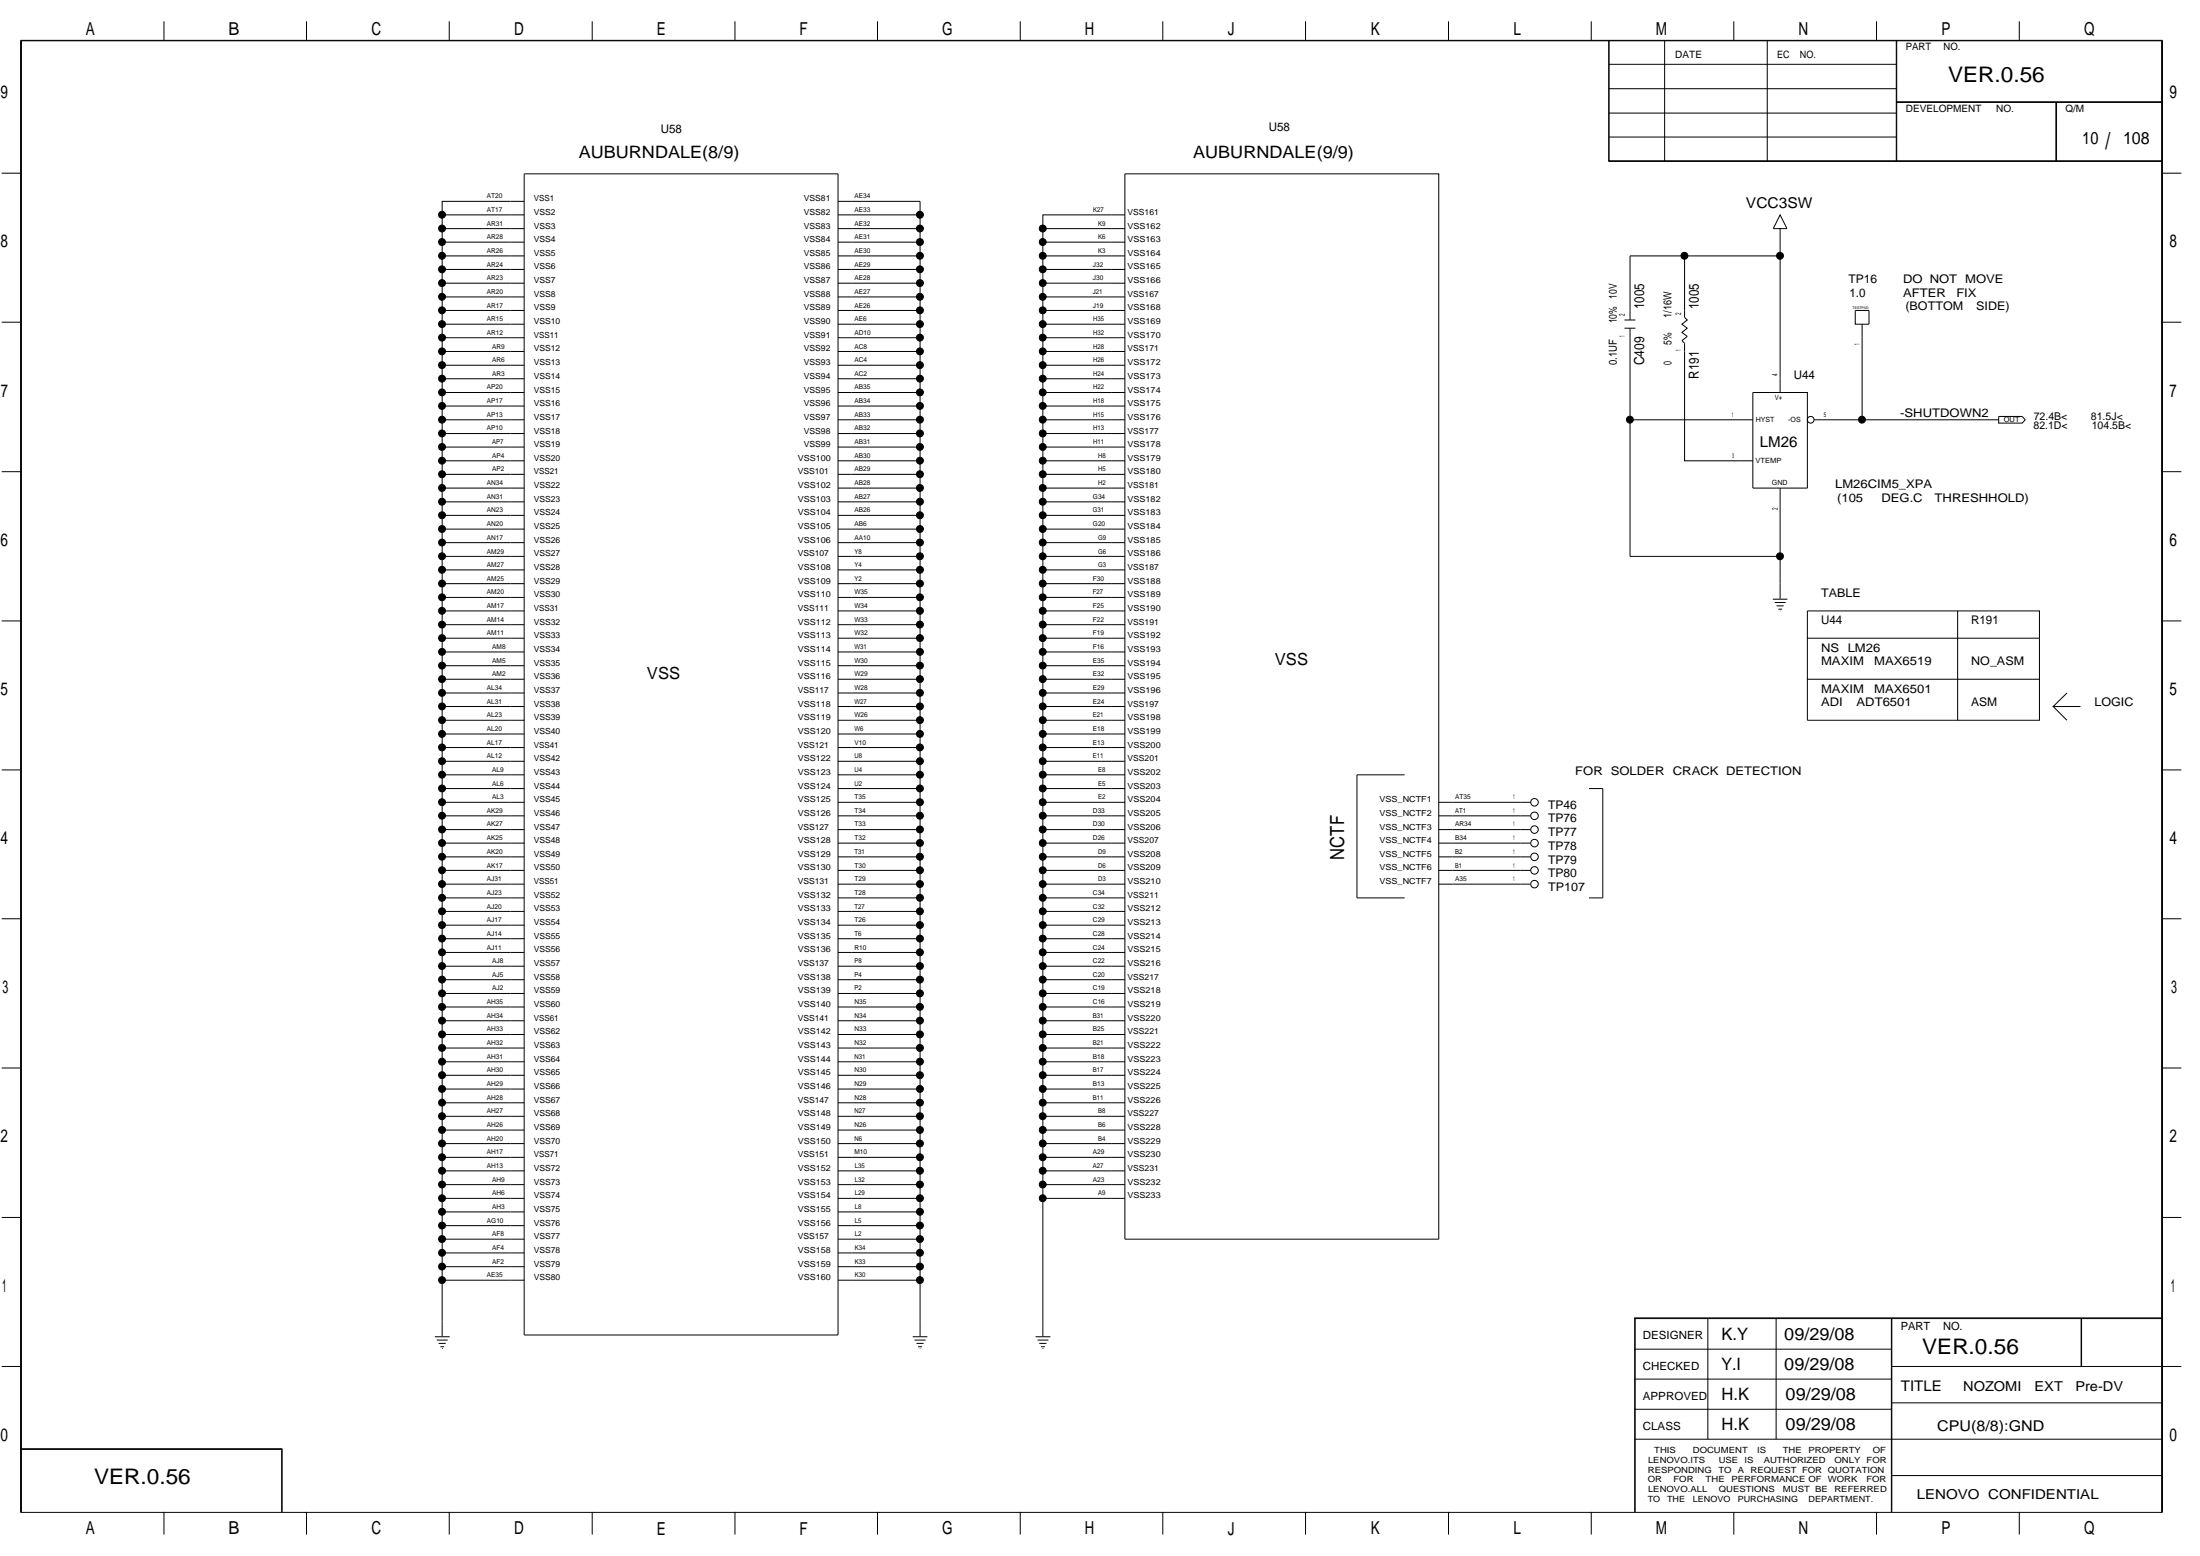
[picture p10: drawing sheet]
<svg xmlns="http://www.w3.org/2000/svg" width="420mm" height="297mm" viewBox="0 0 420 297" stroke-linecap="round" stroke-linejoin="round" font-family="sans-serif">
<g fill="none" stroke="#000" stroke-width=".19">
<path d="M3.9 7.7h409.1v281h-409.1zM31.3 4.1v3.6M58.5 4.1v3.6M85.8 4.1v3.6M113.1 4.1v3.6M140.4 4.1v3.6M167.6 4.1v3.6M194.8 4.1v3.6M222.1 4.1v3.6M249.3 4.1v3.6M276.6 4.1v3.6M303.9 4.1v3.6"/>
<path d="M307.2 7.7v23.1h105.8M307.2 12.3h55M307.2 16.9h55M307.3 7.7v23.1M317.9 7.7v23.1M331.1 4.1v3.6M337.5 7.7v23.1M358.4 4.1v3.6M362.2 7.7v23.1M362.2 19.4h50.8M362.2 19.6h50.8M385.6 4.1v3.6"/>
<path d="M392.6 19.6v11.2M392.8 19.6v11.2M.3 33.1h3.6M100.1 38.4h-15.7v2.6M100.1 33.2h60v221.6h-60zM160.1 38.4h15.6v20.9M214.8 33.2h60v203.4h-60zM307.2 30.7h105.8M307.2 21.6h55M307.3 26.2h54.9M413 33.1h3.6M84.4 59.3v2.6h15.7"/>
<path d="M100.1 56.7h-15.7v2.6h15.7M100.1 54.1h-15.7v2.6M100.1 51.4h-15.7v2.7M100.1 48.9h-15.7v2.5M100.1 46.2h-15.7v2.7M100.1 43.6h-15.7v2.6M100.1 41h-15.7v2.6M175.7 43.6h-15.6M175.7 41h-15.6M175.7 46.2h-15.6M175.7 48.9h-15.6M175.7 51.4h-15.6"/>
<path d="M175.7 56.7h-15.6M175.7 54.1h-15.6M175.7 59.3v2.6h-15.6M175.7 59.3h-15.6M199.2 59.3v2.6h15.6M199.2 56.7v2.6h15.6M199.2 54.1v2.6h15.6M199.2 51.4v2.7h15.6M199.2 48.9v2.5h15.6M199.2 46.2v2.7h15.6M199.2 43.6v2.6h15.6M214.8 41h-15.6v2.6h15.6"/>
<path d="M321.7 48.9v11.7l.5 .5-1 .8 1 .8-1 .8 1 .7-1 .8 .5 .5v22.5h13.1M340 48.9h-28.7v12.2M340 41l1.3 2.6h-2.6zM340 43.6v31.3M354.3 59.3h2.6v2.6h-2.6zM.3 61.5h3.6M84.4 77.5v2.6h15.7M84.4 74.9v2.6h15.7M84.4 72.3v2.6h15.7M84.4 69.7v2.6h15.7M84.4 67.1v2.6h15.7M84.4 64.5v2.6h15.7"/>
<path d="M84.4 61.9v2.6h15.7M175.7 77.5v2.6h-15.6M175.7 74.9v2.6h-15.6M175.7 72.3v2.6h-15.6M175.7 69.7v2.6h-15.6M175.7 67.1v2.6h-15.6M175.7 64.5v2.6h-15.6M175.7 61.9v2.6h-15.6M199.2 77.5v2.6h15.6M199.2 74.9v2.6h15.6M199.2 72.3v2.6h15.6M199.2 69.7v2.6h15.6"/>
<path d="M199.2 67.1v2.6h15.6M199.2 64.5v2.6h15.6M199.2 61.9v2.6h15.6M310.2 61.1h2.1M310.2 62.7h2.1M311.3 62.7v43.5h28.7M334.8 74.9h10.4v18.3h-10.4zM355.6 61.9v18.2M381.7 79.5h4.5l.6 .6-.6 .7h-4.5zM413 61.5h3.6M.3 90h3.6M84.4 98.4v2.6h15.7"/>
<path d="M84.4 95.8v2.6h15.7M84.4 93.2v2.6h15.7M84.4 90.6v2.6h15.7M84.4 88v2.6h15.7M84.4 85.3v2.7h15.7M84.4 82.8v2.5h15.7M84.4 80.1v2.7h15.7M175.7 98.4v2.6h-15.6M175.7 95.8v2.6h-15.6M175.7 93.2v2.6h-15.6M175.7 90.6v2.6h-15.6M175.7 88v2.6h-15.6"/>
<path d="M175.7 85.3v2.7h-15.6M175.7 82.8v2.5h-15.6M175.7 80.1v2.7h-15.6M199.2 98.4v2.6h15.6M199.2 95.8v2.6h15.6M199.2 93.2v2.6h15.6M199.2 90.6v2.6h15.6M199.2 88v2.6h15.6M199.2 85.3v2.7h15.6M199.2 82.8v2.5h15.6M199.2 80.1v2.7h15.6M311.3 80.1h23.5"/>
<path d="M340 93.2v21.1M346.4 80.1h35.3M413 90h3.6M.3 118.5h3.6M84.4 119.3v2.5h15.7M84.4 116.6v2.7h15.7M84.4 114v2.6h15.7M84.4 111.4v2.6h15.7M84.4 108.8v2.6h15.7M84.4 106.2v2.6h15.7M84.4 103.6v2.6h15.7M84.4 101v2.6h15.7"/>
<path d="M175.7 119.3v2.5h-15.6M175.7 116.6v2.7h-15.6M175.7 114v2.6h-15.6M175.7 111.4v2.6h-15.6M175.7 108.8v2.6h-15.6M175.7 106.2v2.6h-15.6M175.7 103.6v2.6h-15.6M175.7 101v2.6h-15.6M199.2 119.3v2.5h15.6M199.2 116.6v2.7h15.6M199.2 114v2.6h15.6M199.2 111.4v2.6h15.6"/>
<path d="M199.2 108.8v2.6h15.6M199.2 106.2v2.6h15.6M199.2 103.6v2.6h15.6M199.2 101v2.6h15.6M338.6 114.4h2.8M339 115h2M339.3 115.7h1.3M339.6 116.3h.7M339.9 116.6h.1M345.2 116.6h44.3v5.2h-44.3zM373.9 116.6v20.9h15.6v-15.7M413 118.5h3.6"/>
<path d="M84.4 137.5v2.6h15.7M84.4 134.9v2.6h15.7M84.4 132.3v2.6h15.7M84.4 129.7v2.6h15.7M84.4 127.1v2.6h15.7M84.4 124.5v2.6h15.7M84.4 121.8v2.7h15.7M175.7 137.5v2.6h-15.6M175.7 134.9v2.6h-15.6M175.7 132.3v2.6h-15.6M175.7 129.7v2.6h-15.6M175.7 127.1v2.6h-15.6"/>
<path d="M175.7 124.5v2.6h-15.6M175.7 121.8v2.7h-15.6M199.2 137.5v2.6h15.6M199.2 134.9v2.6h15.6M199.2 132.3v2.6h15.6M199.2 129.7v2.6h15.6M199.2 127.1v2.6h15.6M199.2 124.5v2.6h15.6M199.2 121.8v2.7h15.6M345.2 121.8v7.9h44.3M345.2 129.7v7.8h28.7M394.7 132.3l-2.6 2.6"/>
<path d="M397.3 134.9h-5.2l2.6 2.6M.3 147h3.6M84.4 158.4v2.6h15.7M84.4 155.7v2.7h15.7M84.4 153.2v2.5h15.7M84.4 150.5v2.7h15.7M84.4 147.9v2.6h15.7M84.4 145.3v2.6h15.7M84.4 142.7v2.6h15.7M84.4 140.1v2.6h15.7M175.7 158.4v2.6h-15.6M175.7 155.7v2.7h-15.6"/>
<path d="M175.7 153.2v2.5h-15.6M175.7 150.5v2.7h-15.6M175.7 147.9v2.6h-15.6M175.7 145.3v2.6h-15.6M175.7 142.7v2.6h-15.6M175.7 140.1v2.6h-15.6M199.2 158.4v2.6h15.6M199.2 155.7v2.7h15.6M199.2 153.2v2.5h15.6M199.2 150.5v2.7h15.6M199.2 147.9v2.6h15.6M199.2 145.3v2.6h15.6"/>
<path d="M199.2 142.7v2.6h15.6M199.2 140.1v2.6h15.6M268.3 147.9h-9.1v23.5h9.1M292.3 153.2h-17.5M292.3 158.4h-17.5M292.3 155.7h-17.5M303.5 150.5h2.6v20.9h-2.6M413 147h3.6M.3 175.4h3.6M84.4 179.2v2.6h15.7M84.4 176.6v2.6h15.7M84.4 174v2.6h15.7"/>
<path d="M84.4 171.4v2.6h15.7M84.4 168.8v2.6h15.7M84.4 166.2v2.6h15.7M84.4 163.6v2.6h15.7M84.4 161v2.6h15.7M175.7 179.2v2.6h-15.6M175.7 176.6v2.6h-15.6M175.7 174v2.6h-15.6M175.7 171.4v2.6h-15.6M175.7 168.8v2.6h-15.6M175.7 166.2v2.6h-15.6M175.7 163.6v2.6h-15.6"/>
<path d="M175.7 161v2.6h-15.6M199.2 179.2v2.6h15.6M199.2 176.6v2.6h15.6M199.2 174v2.6h15.6M199.2 171.4v2.6h15.6M199.2 168.8v2.6h15.6M199.2 166.2v2.6h15.6M199.2 163.6v2.6h15.6M199.2 161v2.6h15.6M292.3 168.8h-17.5M292.3 166.2h-17.5M292.3 163.6h-17.5"/>
<path d="M292.3 161h-17.5M413 175.4h3.6M84.4 197.5v2.6h15.7M84.4 194.9v2.6h15.7M84.4 192.2v2.7h15.7M84.4 189.7v2.5h15.7M84.4 187v2.7h15.7M84.4 184.4v2.6h15.7M84.4 181.8v2.6h15.7M175.7 197.5v2.6h-15.6M175.7 194.9v2.6h-15.6M175.7 192.2v2.7h-15.6"/>
<path d="M175.7 189.7v2.5h-15.6M175.7 187v2.7h-15.6M175.7 184.4v2.6h-15.6M175.7 181.8v2.6h-15.6M199.2 197.5v2.6h15.6M199.2 194.9v2.6h15.6M199.2 192.2v2.7h15.6M199.2 189.7v2.5h15.6M199.2 187v2.7h15.6M199.2 184.4v2.6h15.6M199.2 181.8v2.6h15.6M.3 203.9h3.6"/>
<path d="M84.4 218.3v2.6h15.7M84.4 215.7v2.6h15.7M84.4 213.1v2.6h15.7M84.4 210.5v2.6h15.7M84.4 207.9v2.6h15.7M84.4 205.3v2.6h15.7M84.4 202.7v2.6h15.7M84.4 200.1v2.6h15.7M175.7 218.3v2.6h-15.6M175.7 215.7v2.6h-15.6M175.7 213.1v2.6h-15.6M175.7 210.5v2.6h-15.6"/>
<path d="M175.7 207.9v2.6h-15.6M175.7 205.3v2.6h-15.6M175.7 202.7v2.6h-15.6M175.7 200.1v2.6h-15.6M199.2 218.3v2.6h15.6M199.2 215.7v2.6h15.6M199.2 213.1v2.6h15.6M199.2 210.5v2.6h15.6M199.2 207.9v2.6h15.6M199.2 205.3v2.6h15.6M199.2 202.7v2.6h15.6M199.2 200.1v2.6h15.6"/>
<path d="M413 203.9h3.6M.3 232.4h3.6M84.4 239.2v2.6h15.7M84.4 236.6v2.6h15.7M84.4 234v2.6h15.7M84.4 231.4v2.6h15.7M84.4 228.8v2.6h15.7M84.4 226.1v2.7h15.7M84.4 223.5v2.6h15.7M84.4 220.9v2.6h15.7M175.7 239.2v2.6h-15.6M175.7 236.6v2.6h-15.6"/>
<path d="M175.7 234v2.6h-15.6M175.7 231.4v2.6h-15.6M175.7 228.8v2.6h-15.6M175.7 226.1v2.7h-15.6M175.7 223.5v2.6h-15.6M175.7 220.9v2.6h-15.6M199.2 228.8v26.3M199.2 226.1v2.7h15.6M199.2 223.5v2.6h15.6M199.2 220.9v2.6h15.6M413 232.4h3.6M83 255.2h2.9"/>
<path d="M83.4 255.8h2.1M83.8 256.5h1.3M84.1 257.1h.7M84.4 257.4h.1M84.4 241.8v2.6h15.7M84.4 244.4v10.7M174.3 255.2h2.8M174.7 255.8h2.1M175 256.5h1.4M175.3 257.1h.8M175.7 257.4h.1M175.7 244.4v10.7"/>
<path d="M175.7 241.8v2.6h-15.6M197.8 255.2h2.8M198.2 255.8h2M198.5 256.5h1.3M198.8 257.1h.7M199.1 257.4h.2M312.2 251.7h100.8M312.2 257.6h49M312.3 251.6v37M326.2 251.6v23.1M339.2 251.6v23.1M361.2 251.6v37"/>
<path d="M361.3 251.6v37M397.5 251.6v9.3M413 251.6h-100.8v37M.3 260.9h3.6M3.9 276.6h50v12M3.9 276.7h50M53.8 276.6v12M312.2 274.7h100.8M312.2 263.3h49M312.2 269h49M361.2 267.8h51.8M361.2 260.9h55.4"/>
<path d="M31.3 288.6v4.3M58.5 288.6v4.3M85.8 288.6v4.3M113.1 288.6v4.3M140.4 288.6v4.3M167.6 288.6v4.3M194.8 288.6v4.3M222.1 288.6v4.3M249.3 288.6v4.3M276.6 288.6v4.3M303.9 288.6v4.3M331.1 288.6v4.3"/>
<path d="M358.4 288.6v4.3M361.2 281.7h51.8M385.6 288.6v4.3M412.8 288.6v-280.8h-408.7v280.8"/>
<circle cx="345.8" cy="80.1" r=".64"/>
<circle cx="293.1" cy="153.2" r=".72"/>
<circle cx="293.1" cy="155.7" r=".72"/>
<circle cx="293.1" cy="158.4" r=".72"/>
<circle cx="293.1" cy="168.8" r=".72"/>
<circle cx="293.1" cy="160.9" r=".72"/>
<circle cx="293.1" cy="163.6" r=".72"/>
<circle cx="293.1" cy="166.2" r=".72"/>
</g>
<g fill="#000" stroke="#000" stroke-width=".19">
<circle cx="84.4" cy="43.6" r=".66"/>
<circle cx="84.4" cy="59.2" r=".66"/>
<circle cx="84.4" cy="41" r=".66"/>
<circle cx="84.4" cy="48.8" r=".66"/>
<circle cx="84.4" cy="51.4" r=".66"/>
<circle cx="84.4" cy="46.2" r=".66"/>
<circle cx="84.4" cy="56.7" r=".66"/>
<circle cx="84.4" cy="54" r=".66"/>
<circle cx="175.7" cy="41" r=".66"/>
<circle cx="175.7" cy="51.4" r=".66"/>
<circle cx="175.7" cy="43.6" r=".66"/>
<circle cx="175.7" cy="56.7" r=".66"/>
<circle cx="175.7" cy="59.2" r=".66"/>
<circle cx="175.7" cy="46.2" r=".66"/>
<circle cx="175.7" cy="48.8" r=".66"/>
<circle cx="175.7" cy="54" r=".66"/>
<circle cx="199.1" cy="56.7" r=".66"/>
<circle cx="199.1" cy="46.2" r=".66"/>
<circle cx="199.1" cy="51.4" r=".66"/>
<circle cx="199.1" cy="48.8" r=".66"/>
<circle cx="199.1" cy="43.6" r=".66"/>
<circle cx="199.1" cy="59.2" r=".66"/>
<circle cx="199.1" cy="54" r=".66"/>
<circle cx="321.7" cy="48.8" r=".66"/>
<circle cx="339.9" cy="48.8" r=".66"/>
<circle cx="84.4" cy="74.9" r=".66"/>
<circle cx="84.4" cy="64.5" r=".66"/>
<circle cx="84.4" cy="67.1" r=".66"/>
<circle cx="84.4" cy="69.7" r=".66"/>
<circle cx="84.4" cy="77.5" r=".66"/>
<circle cx="84.4" cy="61.9" r=".66"/>
<circle cx="84.4" cy="72.3" r=".66"/>
<circle cx="175.7" cy="67.1" r=".66"/>
<circle cx="175.7" cy="64.5" r=".66"/>
<circle cx="175.7" cy="69.7" r=".66"/>
<circle cx="175.7" cy="77.5" r=".66"/>
<circle cx="175.7" cy="61.9" r=".66"/>
<circle cx="175.7" cy="72.3" r=".66"/>
<circle cx="175.7" cy="74.9" r=".66"/>
<circle cx="199.1" cy="72.3" r=".66"/>
<circle cx="199.1" cy="61.9" r=".66"/>
<circle cx="199.1" cy="77.5" r=".66"/>
<circle cx="199.1" cy="64.5" r=".66"/>
<circle cx="199.1" cy="67.1" r=".66"/>
<circle cx="199.1" cy="74.9" r=".66"/>
<circle cx="199.1" cy="69.7" r=".66"/>
<circle cx="84.4" cy="95.8" r=".66"/>
<circle cx="84.4" cy="82.7" r=".66"/>
<circle cx="84.4" cy="80.1" r=".66"/>
<circle cx="84.4" cy="98.4" r=".66"/>
<circle cx="84.4" cy="85.3" r=".66"/>
<circle cx="84.4" cy="90.5" r=".66"/>
<circle cx="84.4" cy="93.2" r=".66"/>
<circle cx="84.4" cy="87.9" r=".66"/>
<circle cx="175.7" cy="80.1" r=".66"/>
<circle cx="175.7" cy="82.7" r=".66"/>
<circle cx="175.7" cy="95.8" r=".66"/>
<circle cx="175.7" cy="85.3" r=".66"/>
<circle cx="175.7" cy="90.5" r=".66"/>
<circle cx="175.7" cy="87.9" r=".66"/>
<circle cx="175.7" cy="98.4" r=".66"/>
<circle cx="175.7" cy="93.2" r=".66"/>
<circle cx="199.1" cy="93.2" r=".66"/>
<circle cx="199.1" cy="82.7" r=".66"/>
<circle cx="199.1" cy="85.3" r=".66"/>
<circle cx="199.1" cy="90.5" r=".66"/>
<circle cx="199.1" cy="87.9" r=".66"/>
<circle cx="199.1" cy="98.4" r=".66"/>
<circle cx="199.1" cy="95.8" r=".66"/>
<circle cx="199.1" cy="80.1" r=".66"/>
<circle cx="311.3" cy="80.1" r=".66"/>
<circle cx="355.6" cy="80.1" r=".66"/>
<circle cx="84.4" cy="103.6" r=".66"/>
<circle cx="84.4" cy="106.2" r=".66"/>
<circle cx="84.4" cy="108.8" r=".66"/>
<circle cx="84.4" cy="119.2" r=".66"/>
<circle cx="84.4" cy="101" r=".66"/>
<circle cx="84.4" cy="111.4" r=".66"/>
<circle cx="84.4" cy="116.6" r=".66"/>
<circle cx="84.4" cy="114" r=".66"/>
<circle cx="175.7" cy="111.4" r=".66"/>
<circle cx="175.7" cy="101" r=".66"/>
<circle cx="175.7" cy="108.8" r=".66"/>
<circle cx="175.7" cy="114" r=".66"/>
<circle cx="175.7" cy="119.2" r=".66"/>
<circle cx="175.7" cy="103.6" r=".66"/>
<circle cx="175.7" cy="106.2" r=".66"/>
<circle cx="175.7" cy="116.6" r=".66"/>
<circle cx="199.1" cy="114" r=".66"/>
<circle cx="199.1" cy="116.6" r=".66"/>
<circle cx="199.1" cy="111.4" r=".66"/>
<circle cx="199.1" cy="119.2" r=".66"/>
<circle cx="199.1" cy="101" r=".66"/>
<circle cx="199.1" cy="106.2" r=".66"/>
<circle cx="199.1" cy="108.8" r=".66"/>
<circle cx="199.1" cy="103.6" r=".66"/>
<circle cx="339.9" cy="106.2" r=".66"/>
<circle cx="84.4" cy="124.4" r=".66"/>
<circle cx="84.4" cy="129.6" r=".66"/>
<circle cx="84.4" cy="134.9" r=".66"/>
<circle cx="84.4" cy="137.5" r=".66"/>
<circle cx="84.4" cy="121.8" r=".66"/>
<circle cx="84.4" cy="127.1" r=".66"/>
<circle cx="84.4" cy="132.3" r=".66"/>
<circle cx="175.7" cy="134.9" r=".66"/>
<circle cx="175.7" cy="127.1" r=".66"/>
<circle cx="175.7" cy="137.5" r=".66"/>
<circle cx="175.7" cy="124.4" r=".66"/>
<circle cx="175.7" cy="129.6" r=".66"/>
<circle cx="175.7" cy="132.3" r=".66"/>
<circle cx="175.7" cy="121.8" r=".66"/>
<circle cx="199.1" cy="121.8" r=".66"/>
<circle cx="199.1" cy="129.6" r=".66"/>
<circle cx="199.1" cy="134.9" r=".66"/>
<circle cx="199.1" cy="137.5" r=".66"/>
<circle cx="199.1" cy="124.4" r=".66"/>
<circle cx="199.1" cy="132.3" r=".66"/>
<circle cx="199.1" cy="127.1" r=".66"/>
<circle cx="84.4" cy="145.3" r=".66"/>
<circle cx="84.4" cy="150.5" r=".66"/>
<circle cx="84.4" cy="155.7" r=".66"/>
<circle cx="84.4" cy="142.7" r=".66"/>
<circle cx="84.4" cy="140.1" r=".66"/>
<circle cx="84.4" cy="147.9" r=".66"/>
<circle cx="84.4" cy="158.3" r=".66"/>
<circle cx="84.4" cy="153.1" r=".66"/>
<circle cx="175.7" cy="145.3" r=".66"/>
<circle cx="175.7" cy="153.1" r=".66"/>
<circle cx="175.7" cy="140.1" r=".66"/>
<circle cx="175.7" cy="142.7" r=".66"/>
<circle cx="175.7" cy="147.9" r=".66"/>
<circle cx="175.7" cy="150.5" r=".66"/>
<circle cx="175.7" cy="158.3" r=".66"/>
<circle cx="175.7" cy="155.7" r=".66"/>
<circle cx="199.1" cy="153.1" r=".66"/>
<circle cx="199.1" cy="145.3" r=".66"/>
<circle cx="199.1" cy="150.5" r=".66"/>
<circle cx="199.1" cy="147.9" r=".66"/>
<circle cx="199.1" cy="158.3" r=".66"/>
<circle cx="199.1" cy="155.7" r=".66"/>
<circle cx="199.1" cy="140.1" r=".66"/>
<circle cx="199.1" cy="142.7" r=".66"/>
<circle cx="84.4" cy="179.2" r=".66"/>
<circle cx="84.4" cy="166.1" r=".66"/>
<circle cx="84.4" cy="171.4" r=".66"/>
<circle cx="84.4" cy="174" r=".66"/>
<circle cx="84.4" cy="168.8" r=".66"/>
<circle cx="84.4" cy="176.6" r=".66"/>
<circle cx="84.4" cy="163.6" r=".66"/>
<circle cx="84.4" cy="160.9" r=".66"/>
<circle cx="175.7" cy="171.4" r=".66"/>
<circle cx="175.7" cy="174" r=".66"/>
<circle cx="175.7" cy="168.8" r=".66"/>
<circle cx="175.7" cy="176.6" r=".66"/>
<circle cx="175.7" cy="163.6" r=".66"/>
<circle cx="175.7" cy="179.2" r=".66"/>
<circle cx="175.7" cy="160.9" r=".66"/>
<circle cx="175.7" cy="166.1" r=".66"/>
<circle cx="199.1" cy="171.4" r=".66"/>
<circle cx="199.1" cy="174" r=".66"/>
<circle cx="199.1" cy="168.8" r=".66"/>
<circle cx="199.1" cy="179.2" r=".66"/>
<circle cx="199.1" cy="160.9" r=".66"/>
<circle cx="199.1" cy="166.1" r=".66"/>
<circle cx="199.1" cy="176.6" r=".66"/>
<circle cx="199.1" cy="163.6" r=".66"/>
<circle cx="84.4" cy="187" r=".66"/>
<circle cx="84.4" cy="197.5" r=".66"/>
<circle cx="84.4" cy="189.6" r=".66"/>
<circle cx="84.4" cy="194.8" r=".66"/>
<circle cx="84.4" cy="181.8" r=".66"/>
<circle cx="84.4" cy="192.2" r=".66"/>
<circle cx="84.4" cy="184.4" r=".66"/>
<circle cx="175.7" cy="189.6" r=".66"/>
<circle cx="175.7" cy="194.8" r=".66"/>
<circle cx="175.7" cy="192.2" r=".66"/>
<circle cx="175.7" cy="184.4" r=".66"/>
<circle cx="175.7" cy="181.8" r=".66"/>
<circle cx="175.7" cy="187" r=".66"/>
<circle cx="175.7" cy="197.5" r=".66"/>
<circle cx="199.1" cy="181.8" r=".66"/>
<circle cx="199.1" cy="184.4" r=".66"/>
<circle cx="199.1" cy="189.6" r=".66"/>
<circle cx="199.1" cy="187" r=".66"/>
<circle cx="199.1" cy="192.2" r=".66"/>
<circle cx="199.1" cy="194.8" r=".66"/>
<circle cx="199.1" cy="197.5" r=".66"/>
<circle cx="84.4" cy="210.5" r=".66"/>
<circle cx="84.4" cy="218.3" r=".66"/>
<circle cx="84.4" cy="215.7" r=".66"/>
<circle cx="84.4" cy="202.7" r=".66"/>
<circle cx="84.4" cy="213.1" r=".66"/>
<circle cx="84.4" cy="200" r=".66"/>
<circle cx="84.4" cy="205.3" r=".66"/>
<circle cx="84.4" cy="207.9" r=".66"/>
<circle cx="175.7" cy="200" r=".66"/>
<circle cx="175.7" cy="215.7" r=".66"/>
<circle cx="175.7" cy="210.5" r=".66"/>
<circle cx="175.7" cy="202.7" r=".66"/>
<circle cx="175.7" cy="218.3" r=".66"/>
<circle cx="175.7" cy="207.9" r=".66"/>
<circle cx="175.7" cy="213.1" r=".66"/>
<circle cx="175.7" cy="205.3" r=".66"/>
<circle cx="199.1" cy="202.7" r=".66"/>
<circle cx="199.1" cy="207.9" r=".66"/>
<circle cx="199.1" cy="213.1" r=".66"/>
<circle cx="199.1" cy="200" r=".66"/>
<circle cx="199.1" cy="215.7" r=".66"/>
<circle cx="199.1" cy="210.5" r=".66"/>
<circle cx="199.1" cy="218.3" r=".66"/>
<circle cx="199.1" cy="205.3" r=".66"/>
<circle cx="84.4" cy="223.5" r=".66"/>
<circle cx="84.4" cy="220.9" r=".66"/>
<circle cx="84.4" cy="228.7" r=".66"/>
<circle cx="84.4" cy="234" r=".66"/>
<circle cx="84.4" cy="239.2" r=".66"/>
<circle cx="84.4" cy="226.1" r=".66"/>
<circle cx="84.4" cy="231.3" r=".66"/>
<circle cx="84.4" cy="236.5" r=".66"/>
<circle cx="175.7" cy="220.9" r=".66"/>
<circle cx="175.7" cy="226.1" r=".66"/>
<circle cx="175.7" cy="223.5" r=".66"/>
<circle cx="175.7" cy="239.2" r=".66"/>
<circle cx="175.7" cy="236.5" r=".66"/>
<circle cx="175.7" cy="234" r=".66"/>
<circle cx="175.7" cy="231.3" r=".66"/>
<circle cx="175.7" cy="228.7" r=".66"/>
<circle cx="199.1" cy="220.9" r=".66"/>
<circle cx="199.1" cy="226.1" r=".66"/>
<circle cx="199.1" cy="223.5" r=".66"/>
<circle cx="199.1" cy="228.7" r=".66"/>
<circle cx="84.4" cy="244.4" r=".66"/>
<circle cx="84.4" cy="241.8" r=".66"/>
<circle cx="175.7" cy="244.4" r=".66"/>
<circle cx="175.7" cy="241.8" r=".66"/>
</g>
<text font-size="4.4" x="402.1" y="28.4">/</text>
<g font-size="4.1">
<text x="372.1" y="15.7">VER.0.56</text>
<text x="367.1" y="258.4">VER.0.56</text>
<text x="18" y="283.2">VER.0.56</text>
</g>
<text font-size="3.7" x="256.7" y="164.1" transform="rotate(-90 256.7 164.1)">NCTF</text>
<g font-size="3.4">
<text x="16.4" y="6.6">A</text>
<text x="43.6" y="6.6">B</text>
<text x="70.9" y="6.6">C</text>
<text x="98.2" y="6.6">D</text>
<text x="125.4" y="6.6">E</text>
<text x="152.7" y="6.6">F</text>
<text x="179.9" y="6.6">G</text>
<text x="207.2" y="6.6">H</text>
<text x="234.5" y="6.6">J</text>
<text x="261.8" y="6.6">K</text>
<text x="289" y="6.6">L</text>
<text x="316.2" y="6.6">M</text>
<text x="343.5" y="6.6">N</text>
<text x="370.8" y="6.6">P</text>
<text x="398" y="6.6">Q</text>
<text x=".1" y="18.8">9</text>
<text x="414.3" y="18.8">9</text>
<text x=".1" y="47.2">8</text>
<text x="414.3" y="47.2">8</text>
<text x=".2" y="75.7">7</text>
<text x="414.3" y="75.7">7</text>
<text x=".1" y="104.2">6</text>
<text x="414.3" y="104.2">6</text>
<text x=".1" y="132.7">5</text>
<text x="414.3" y="132.7">5</text>
<text x=".1" y="161.1">4</text>
<text x="414.3" y="161.1">4</text>
<text x=".5" y="189.6">3</text>
<text x="414.6" y="189.6">3</text>
<text x=".1" y="218.1">2</text>
<text x="414.3" y="218.1">2</text>
<text x=".4" y="246.6">1</text>
<text x="414.6" y="246.6">1</text>
<text x=".1" y="275.1">0</text>
<text x="414.3" y="275.1">0</text>
<text x="16.4" y="292.9">A</text>
<text x="43.6" y="292.9">B</text>
<text x="70.9" y="292.9">C</text>
<text x="98.2" y="292.9">D</text>
<text x="125.4" y="292.9">E</text>
<text x="152.7" y="292.9">F</text>
<text x="179.9" y="292.9">G</text>
<text x="207.2" y="292.9">H</text>
<text x="234.5" y="292.9">J</text>
<text x="261.8" y="292.9">K</text>
<text x="289" y="292.9">L</text>
<text x="316.2" y="292.9">M</text>
<text x="343.5" y="292.9">N</text>
<text x="370.8" y="292.9">P</text>
<text x="398" y="292.9">Q</text>
</g>
<g font-size="3.3">
<text x="397.7" y="27.4">10</text>
<text x="405.5" y="27.4">108</text>
<text x="110.5" y="30.1">AUBURNDALE(8/9)</text>
<text x="227.9" y="30.1">AUBURNDALE(9/9)</text>
<text x="328.8" y="255.8">K.Y</text>
<text x="340.8" y="255.8">09/29/08</text>
<text x="328.7" y="261.6">Y.I</text>
<text x="340.8" y="261.6">09/29/08</text>
<text x="328.8" y="267.3">H.K</text>
<text x="341" y="267.3">09/29/08</text>
<text x="328.8" y="273">H.K</text>
<text x="341" y="273">09/29/08</text>
</g>
<g font-size="3.2">
<text x="123.6" y="129.6">VSS</text>
<text x="243.5" y="127">VSS</text>
</g>
<g font-size="2.8">
<text x="333.4" y="39.7">VCC3SW</text>
<text x="336.1" y="85.3">LM26</text>
<text x="363" y="265.6">TITLE</text>
<text x="370" y="273.1">CPU(8/8):GND</text>
</g>
<g font-size="2.7">
<text x="314" y="59.1" transform="rotate(-90 314 59.1)">1005</text>
<text x="324.5" y="59.1" transform="rotate(-90 324.5 59.1)">1005</text>
<text x="314" y="69.7" transform="rotate(-90 314 69.7)">C409</text>
<text x="324.5" y="72.3" transform="rotate(-90 324.5 72.3)">R191</text>
</g>
<g font-size="2.6">
<text x="374.9" y="265.5">NOZOMI</text>
<text x="388.6" y="265.5">EXT</text>
<text x="396.4" y="265.5">Pre-DV</text>
<text x="366.1" y="286.1">LENOVO CONFIDENTIAL</text>
</g>
<g font-size="2.3">
<text x="126.2" y="25.4">U58</text>
<text x="242.3" y="25.1">U58</text>
<text x="353" y="54">TP16</text>
<text x="353.2" y="56.6">1.0</text>
<text x="363.5" y="54">DO NOT MOVE</text>
<text x="363.5" y="56.6">AFTER</text>
<text x="363.9" y="59.2">(BOTTOM</text>
<text x="373.6" y="56.6">FIX</text>
<text x="377.4" y="59.2">SIDE)</text>
<text x="342.6" y="72.3">U44</text>
<text x="362.9" y="79.6">-SHUTDOWN2</text>
<text x="350.5" y="93.1">LM26CIM5_XPA</text>
<text x="350.8" y="95.8">(105</text>
<text x="359.3" y="95.8">DEG.C</text>
<text x="369.5" y="95.8">THRESHHOLD)</text>
<text x="347.8" y="119.2">U44</text>
<text x="347.8" y="114">TABLE</text>
<text x="376.5" y="119.2">R191</text>
<text x="347.8" y="124.4">NS</text>
<text x="352.9" y="124.4">LM26</text>
<text x="347.8" y="127">MAXIM</text>
<text x="358" y="127">MAX6519</text>
<text x="376.5" y="127">NO_ASM</text>
<text x="347.8" y="132.2">MAXIM</text>
<text x="347.8" y="134.8">ADI</text>
<text x="354.6" y="134.8">ADT6501</text>
<text x="358" y="132.2">MAX6501</text>
<text x="376.5" y="134.8">ASM</text>
<text x="400" y="134.8">LOGIC</text>
<text x="300.9" y="147.9">FOR SOLDER</text>
<text x="319.5" y="147.9">CRACK DETECTION</text>
<text x="295.6" y="154.4">TP46</text>
<text x="295.6" y="157">TP76</text>
<text x="295.6" y="159.6">TP77</text>
<text x="295.6" y="162.2">TP78</text>
<text x="295.6" y="164.8">TP79</text>
<text x="295.6" y="167.4">TP80</text>
<text x="295.6" y="170.1">TP107</text>
</g>
<g font-size="2.2">
<text x="313.8" y="255.7">DESIGNER</text>
<text x="363" y="253.8">PART</text>
<text x="371.1" y="253.8">NO.</text>
<text x="313.8" y="261.5">CHECKED</text>
<text x="313.8" y="267.2">APPROVED</text>
<text x="313.8" y="272.9">CLASS</text>
</g>
<g font-size="2.1">
<text x="308.8" y="61.7" transform="rotate(-90 308.8 61.7)">10% 10V</text>
<text x="319.2" y="65.8" transform="rotate(-90 319.2 65.8)">5%</text>
<text x="319.2" y="60.7" transform="rotate(-90 319.2 60.7)">1/16W</text>
<text x="308.8" y="69.7" transform="rotate(-90 308.8 69.7)">0.1UF</text>
<text x="319.2" y="69.7" transform="rotate(-90 319.2 69.7)">0</text>
</g>
<g font-size="2">
<text x="388.4" y="82">82.1D&lt;</text>
<text x="388.4" y="80.1">72.4B&lt;</text>
<text x="399.3" y="80.1">81.5J&lt;</text>
<text x="399.5" y="82">104.5B&lt;</text>
</g>
<g font-size="1.9">
<text x="319.9" y="11">DATE</text>
<text x="339.4" y="11">EC</text>
<text x="343.7" y="11">NO.</text>
<text x="364" y="9.5">PART</text>
<text x="371.2" y="9.5">NO.</text>
<text x="364" y="21.3">DEVELOPMENT</text>
<text x="381.2" y="21.3">NO.</text>
<text x="394.5" y="21.3">Q/M</text>
</g>
<g font-size="1.6">
<text x="101.9" y="41">VSS2</text>
<text x="101.9" y="38.4">VSS1</text>
<text x="153.5" y="41">VSS82</text>
<text x="153.5" y="38.4">VSS81</text>
<text x="215.3" y="41">VSS161</text>
<text x="101.9" y="46.2">VSS4</text>
<text x="101.9" y="43.6">VSS3</text>
<text x="153.5" y="46.2">VSS84</text>
<text x="153.5" y="43.6">VSS83</text>
<text x="215.3" y="43.6">VSS162</text>
<text x="215.3" y="46.2">VSS163</text>
<text x="101.9" y="51.4">VSS6</text>
<text x="101.9" y="48.9">VSS5</text>
<text x="153.5" y="51.4">VSS86</text>
<text x="153.5" y="48.9">VSS85</text>
<text x="215.3" y="48.9">VSS164</text>
<text x="215.3" y="51.4">VSS165</text>
<text x="101.9" y="59.3">VSS9</text>
<text x="101.9" y="54.1">VSS7</text>
<text x="101.9" y="56.7">VSS8</text>
<text x="153.5" y="59.3">VSS89</text>
<text x="153.5" y="54.1">VSS87</text>
<text x="153.5" y="56.7">VSS88</text>
<text x="215.3" y="54.1">VSS166</text>
<text x="215.3" y="56.7">VSS167</text>
<text x="215.3" y="59.3">VSS168</text>
<text x="101.9" y="64.5">VSS11</text>
<text x="101.9" y="61.9">VSS10</text>
<text x="153.5" y="64.5">VSS91</text>
<text x="153.5" y="61.9">VSS90</text>
<text x="215.3" y="61.9">VSS169</text>
<text x="215.3" y="64.5">VSS170</text>
<text x="101.9" y="69.7">VSS13</text>
<text x="101.9" y="67.1">VSS12</text>
<text x="153.5" y="69.7">VSS93</text>
<text x="153.5" y="67.1">VSS92</text>
<text x="215.3" y="67.1">VSS171</text>
<text x="215.3" y="69.7">VSS172</text>
<text x="101.9" y="77.5">VSS16</text>
<text x="101.9" y="74.9">VSS15</text>
<text x="101.9" y="72.3">VSS14</text>
<text x="153.5" y="77.5">VSS96</text>
<text x="153.5" y="74.9">VSS95</text>
<text x="153.5" y="72.3">VSS94</text>
<text x="215.3" y="72.3">VSS173</text>
<text x="215.3" y="74.9">VSS174</text>
<text x="215.3" y="77.5">VSS175</text>
<text x="101.9" y="80.1">VSS17</text>
<text x="101.9" y="82.8">VSS18</text>
<text x="153.5" y="80.1">VSS97</text>
<text x="153.5" y="82.8">VSS98</text>
<text x="215.3" y="80.1">VSS176</text>
<text x="215.3" y="82.8">VSS177</text>
<text x="101.9" y="88">VSS20</text>
<text x="101.9" y="85.3">VSS19</text>
<text x="152.3" y="88">VSS100</text>
<text x="153.5" y="85.3">VSS99</text>
<text x="215.3" y="85.3">VSS178</text>
<text x="215.3" y="88">VSS179</text>
<text x="101.9" y="95.8">VSS23</text>
<text x="101.9" y="93.2">VSS22</text>
<text x="101.9" y="90.6">VSS21</text>
<text x="152.3" y="95.8">VSS103</text>
<text x="152.3" y="93.2">VSS102</text>
<text x="152.3" y="90.6">VSS101</text>
<text x="215.3" y="90.6">VSS180</text>
<text x="215.3" y="93.2">VSS181</text>
<text x="215.3" y="95.8">VSS182</text>
<text x="101.9" y="101">VSS25</text>
<text x="101.9" y="98.4">VSS24</text>
<text x="152.3" y="101">VSS105</text>
<text x="152.3" y="98.4">VSS104</text>
<text x="215.3" y="101">VSS184</text>
<text x="215.3" y="98.4">VSS183</text>
<text x="101.9" y="106.2">VSS27</text>
<text x="101.9" y="103.6">VSS26</text>
<text x="152.3" y="106.2">VSS107</text>
<text x="152.3" y="103.6">VSS106</text>
<text x="215.3" y="103.6">VSS185</text>
<text x="215.3" y="106.2">VSS186</text>
<text x="101.9" y="111.4">VSS29</text>
<text x="101.9" y="108.8">VSS28</text>
<text x="152.3" y="111.4">VSS109</text>
<text x="152.3" y="108.8">VSS108</text>
<text x="215.3" y="108.8">VSS187</text>
<text x="215.3" y="111.4">VSS188</text>
<text x="101.9" y="119.3">VSS32</text>
<text x="101.9" y="114">VSS30</text>
<text x="101.9" y="116.6">VSS31</text>
<text x="152.3" y="119.3">VSS112</text>
<text x="152.3" y="114">VSS110</text>
<text x="152.3" y="116.6">VSS111</text>
<text x="215.3" y="114">VSS189</text>
<text x="215.3" y="119.3">VSS191</text>
<text x="215.3" y="116.6">VSS190</text>
<text x="101.9" y="124.5">VSS34</text>
<text x="101.9" y="121.8">VSS33</text>
<text x="152.3" y="124.5">VSS114</text>
<text x="152.3" y="121.8">VSS113</text>
<text x="215.3" y="121.8">VSS192</text>
<text x="215.3" y="124.5">VSS193</text>
<text x="101.9" y="127.1">VSS35</text>
<text x="101.9" y="129.7">VSS36</text>
<text x="152.3" y="127.1">VSS115</text>
<text x="152.3" y="129.7">VSS116</text>
<text x="215.3" y="127.1">VSS194</text>
<text x="215.3" y="129.7">VSS195</text>
<text x="101.9" y="137.5">VSS39</text>
<text x="101.9" y="134.9">VSS38</text>
<text x="101.9" y="132.3">VSS37</text>
<text x="152.3" y="137.5">VSS119</text>
<text x="152.3" y="134.9">VSS118</text>
<text x="152.3" y="132.3">VSS117</text>
<text x="215.3" y="132.3">VSS196</text>
<text x="215.3" y="134.9">VSS197</text>
<text x="215.3" y="137.5">VSS198</text>
<text x="101.9" y="140.1">VSS40</text>
<text x="101.9" y="142.7">VSS41</text>
<text x="152.3" y="140.1">VSS120</text>
<text x="152.3" y="142.7">VSS121</text>
<text x="215.3" y="140.1">VSS199</text>
<text x="215.3" y="142.7">VSS200</text>
<text x="101.9" y="147.9">VSS43</text>
<text x="101.9" y="145.3">VSS42</text>
<text x="152.3" y="147.9">VSS123</text>
<text x="152.3" y="145.3">VSS122</text>
<text x="215.3" y="145.3">VSS201</text>
<text x="215.3" y="147.9">VSS202</text>
<text x="101.9" y="155.7">VSS46</text>
<text x="101.9" y="153.2">VSS45</text>
<text x="101.9" y="150.5">VSS44</text>
<text x="152.3" y="155.7">VSS126</text>
<text x="152.3" y="153.2">VSS125</text>
<text x="152.3" y="150.5">VSS124</text>
<text x="215.3" y="150.5">VSS203</text>
<text x="215.3" y="153.2">VSS204</text>
<text x="215.3" y="155.7">VSS205</text>
<text x="263.5" y="153.2">VSS_NCTF1</text>
<text x="263.5" y="155.7">VSS_NCTF2</text>
<text x="101.9" y="161">VSS48</text>
<text x="101.9" y="158.4">VSS47</text>
<text x="152.3" y="161">VSS128</text>
<text x="152.3" y="158.4">VSS127</text>
<text x="215.3" y="161">VSS207</text>
<text x="215.3" y="158.4">VSS206</text>
<text x="263.5" y="161">VSS_NCTF4</text>
<text x="263.5" y="158.4">VSS_NCTF3</text>
<text x="101.9" y="166.2">VSS50</text>
<text x="101.9" y="163.6">VSS49</text>
<text x="152.3" y="166.2">VSS130</text>
<text x="152.3" y="163.6">VSS129</text>
<text x="215.3" y="163.6">VSS208</text>
<text x="215.3" y="166.2">VSS209</text>
<text x="263.5" y="163.6">VSS_NCTF5</text>
<text x="263.5" y="166.2">VSS_NCTF6</text>
<text x="101.9" y="174">VSS53</text>
<text x="101.9" y="171.4">VSS52</text>
<text x="101.9" y="168.8">VSS51</text>
<text x="152.3" y="174">VSS133</text>
<text x="152.3" y="171.4">VSS132</text>
<text x="152.3" y="168.8">VSS131</text>
<text x="215.3" y="168.8">VSS210</text>
<text x="215.3" y="171.4">VSS211</text>
<text x="215.3" y="174">VSS212</text>
<text x="263.5" y="168.8">VSS_NCTF7</text>
<text x="101.9" y="179.2">VSS55</text>
<text x="101.9" y="176.6">VSS54</text>
<text x="152.3" y="179.2">VSS135</text>
<text x="152.3" y="176.6">VSS134</text>
<text x="215.3" y="176.6">VSS213</text>
<text x="215.3" y="179.2">VSS214</text>
<text x="101.9" y="184.4">VSS57</text>
<text x="101.9" y="181.8">VSS56</text>
<text x="152.3" y="184.4">VSS137</text>
<text x="152.3" y="181.8">VSS136</text>
<text x="215.3" y="181.8">VSS215</text>
<text x="215.3" y="184.4">VSS216</text>
<text x="101.9" y="187">VSS58</text>
<text x="101.9" y="189.7">VSS59</text>
<text x="152.3" y="187">VSS138</text>
<text x="152.3" y="189.7">VSS139</text>
<text x="215.3" y="187">VSS217</text>
<text x="215.3" y="189.7">VSS218</text>
<text x="101.9" y="197.5">VSS62</text>
<text x="101.9" y="194.9">VSS61</text>
<text x="101.9" y="192.2">VSS60</text>
<text x="152.3" y="197.5">VSS142</text>
<text x="152.3" y="194.9">VSS141</text>
<text x="152.3" y="192.2">VSS140</text>
<text x="215.3" y="192.2">VSS219</text>
<text x="215.3" y="194.9">VSS220</text>
<text x="215.3" y="197.5">VSS221</text>
<text x="101.9" y="202.7">VSS64</text>
<text x="101.9" y="200.1">VSS63</text>
<text x="152.3" y="202.7">VSS144</text>
<text x="152.3" y="200.1">VSS143</text>
<text x="215.3" y="200.1">VSS222</text>
<text x="215.3" y="202.7">VSS223</text>
<text x="101.9" y="207.9">VSS66</text>
<text x="101.9" y="205.3">VSS65</text>
<text x="152.3" y="207.9">VSS146</text>
<text x="152.3" y="205.3">VSS145</text>
<text x="215.3" y="207.9">VSS225</text>
<text x="215.3" y="205.3">VSS224</text>
<text x="101.9" y="215.7">VSS69</text>
<text x="101.9" y="213.1">VSS68</text>
<text x="101.9" y="210.5">VSS67</text>
<text x="152.3" y="215.7">VSS149</text>
<text x="152.3" y="213.1">VSS148</text>
<text x="152.3" y="210.5">VSS147</text>
<text x="215.3" y="210.5">VSS226</text>
<text x="215.3" y="213.1">VSS227</text>
<text x="215.3" y="215.7">VSS228</text>
<text x="101.9" y="220.9">VSS71</text>
<text x="101.9" y="218.3">VSS70</text>
<text x="152.3" y="220.9">VSS151</text>
<text x="152.3" y="218.3">VSS150</text>
<text x="215.3" y="220.9">VSS230</text>
<text x="215.3" y="218.3">VSS229</text>
<text x="101.9" y="223.5">VSS72</text>
<text x="101.9" y="226.1">VSS73</text>
<text x="152.3" y="226.1">VSS153</text>
<text x="152.3" y="223.5">VSS152</text>
<text x="215.3" y="223.5">VSS231</text>
<text x="215.3" y="226.1">VSS232</text>
<text x="101.9" y="234">VSS76</text>
<text x="101.9" y="231.4">VSS75</text>
<text x="101.9" y="228.8">VSS74</text>
<text x="152.3" y="234">VSS156</text>
<text x="152.3" y="231.4">VSS155</text>
<text x="152.3" y="228.8">VSS154</text>
<text x="215.3" y="228.8">VSS233</text>
<text x="101.9" y="239.2">VSS78</text>
<text x="101.9" y="236.6">VSS77</text>
<text x="152.3" y="239.2">VSS158</text>
<text x="152.3" y="236.6">VSS157</text>
<text x="101.9" y="244.4">VSS80</text>
<text x="101.9" y="241.8">VSS79</text>
<text x="152.3" y="244.4">VSS160</text>
<text x="152.3" y="241.8">VSS159</text>
<text x="314.7" y="281.2">RESPONDING</text>
<text x="314.7" y="279.3">LENOVO.ITS</text>
<text x="315.9" y="277.5">THIS</text>
<text x="323.3" y="277.5">DOCUMENT</text>
<text x="328.2" y="281.2">TO</text>
<text x="328.2" y="279.3">USE</text>
<text x="331.9" y="281.2">A</text>
<text x="333.2" y="279.3">IS</text>
<text x="334.3" y="281.2">REQUEST FOR QUOTATION</text>
<text x="335.6" y="277.5">IS</text>
<text x="336.8" y="279.3">AUTHORIZED</text>
<text x="340.5" y="277.5">THE</text>
<text x="345.4" y="277.5">PROPERTY</text>
<text x="350.3" y="279.3">ONLY</text>
<text x="356.5" y="279.3">FOR</text>
<text x="357.7" y="277.5">OF</text>
<text x="314.7" y="286.7">TO</text>
<text x="314.7" y="283">OR</text>
<text x="314.7" y="284.9">LENOVO.ALL</text>
<text x="318.4" y="286.7">THE</text>
<text x="319.6" y="283">FOR</text>
<text x="323.3" y="286.7">LENOVO</text>
<text x="325.7" y="283">THE</text>
<text x="328.2" y="284.9">QUESTIONS</text>
<text x="330.7" y="283">PERFORMANCE OF</text>
<text x="331.9" y="286.7">PURCHASING</text>
<text x="340.5" y="284.9">MUST BE</text>
<text x="345.4" y="286.7">DEPARTMENT.</text>
<text x="349.1" y="283">WORK</text>
<text x="350.3" y="284.9">REFERRED</text>
<text x="356.4" y="283">FOR</text>
</g>
<g font-size="1.5">
<text x="310.3" y="64.4" transform="rotate(-90 310.3 64.4)">1</text>
<text x="310.3" y="60.3" transform="rotate(-90 310.3 60.3)">2</text>
<text x="321" y="60.1" transform="rotate(-90 321 60.1)">2</text>
<text x="355.2" y="65.9" transform="rotate(-90 355.2 65.9)">1</text>
<text x="321" y="67" transform="rotate(-90 321 67)">1</text>
<text x="339.5" y="71.8" transform="rotate(-90 339.5 71.8)">4</text>
<text x="339.5" y="97.3" transform="rotate(-90 339.5 97.3)">2</text>
</g>
<g font-size="1.4">
<text x="339" y="76.5">V+</text>
<text x="335.3" y="80.6">HYST</text>
<text x="341.5" y="80.6">-OS</text>
<text x="382.7" y="80.6">OUT</text>
<text x="335.3" y="88.4">VTEMP</text>
<text x="338.4" y="92.6">GND</text>
</g>
<g font-size="1.3">
<text x="93" y="40.5">AT17</text>
<text x="93" y="37.8">AT20</text>
<text x="163.2" y="40.5">AE33</text>
<text x="163.2" y="37.8">AE34</text>
<text x="208.8" y="40.5">K27</text>
<text x="93" y="45.7">AR28</text>
<text x="93" y="43.1">AR31</text>
<text x="163.2" y="45.7">AE31</text>
<text x="163.2" y="43.1">AE32</text>
<text x="209.8" y="45.7">K6</text>
<text x="209.8" y="43.1">K9</text>
<text x="93" y="53.5">AR23</text>
<text x="93" y="50.9">AR24</text>
<text x="93" y="48.3">AR26</text>
<text x="163.2" y="53.5">AE28</text>
<text x="163.2" y="50.9">AE29</text>
<text x="163.2" y="48.3">AE30</text>
<text x="208.7" y="53.5">J30</text>
<text x="208.7" y="50.9">J32</text>
<text x="209.8" y="48.3">K3</text>
<text x="93" y="58.7">AR17</text>
<text x="93" y="56.1">AR20</text>
<text x="163.2" y="58.7">AE26</text>
<text x="163.2" y="56.1">AE27</text>
<text x="208.7" y="58.7">J19</text>
<text x="208.7" y="56.1">J21</text>
<text x="93" y="63.9">AR12</text>
<text x="93" y="61.3">AR15</text>
<text x="163.2" y="63.9">AD10</text>
<text x="163.2" y="61.3">AE6</text>
<text x="208.8" y="63.9">H32</text>
<text x="208.8" y="61.3">H35</text>
<text x="94" y="71.8">AR3</text>
<text x="94" y="69.1">AR6</text>
<text x="94" y="66.5">AR9</text>
<text x="163.2" y="71.8">AC2</text>
<text x="163.2" y="69.1">AC4</text>
<text x="163.2" y="66.5">AC8</text>
<text x="208.8" y="71.8">H24</text>
<text x="208.8" y="69.1">H26</text>
<text x="208.8" y="66.5">H28</text>
<text x="93" y="77">AP17</text>
<text x="93" y="74.3">AP20</text>
<text x="163.2" y="77">AB34</text>
<text x="163.2" y="74.3">AB35</text>
<text x="208.8" y="77">H18</text>
<text x="208.8" y="74.3">H22</text>
<text x="93" y="82.2">AP10</text>
<text x="93" y="79.6">AP13</text>
<text x="163.2" y="82.2">AB32</text>
<text x="163.2" y="79.6">AB33</text>
<text x="208.8" y="82.2">H13</text>
<text x="208.8" y="79.6">H15</text>
<text x="330.7" y="79.6">1</text>
<text x="348.3" y="79.6">5</text>
<text x="94" y="90">AP2</text>
<text x="94" y="87.4">AP4</text>
<text x="94" y="84.8">AP7</text>
<text x="163.2" y="84.8">AB31</text>
<text x="163.2" y="87.4">AB30</text>
<text x="208.8" y="84.8">H11</text>
<text x="209.8" y="87.4">H8</text>
<text x="330.8" y="87.4">3</text>
<text x="93" y="95.2">AN31</text>
<text x="93" y="92.6">AN34</text>
<text x="163.2" y="95.2">AB27</text>
<text x="163.2" y="92.6">AB28</text>
<text x="163.2" y="90">AB29</text>
<text x="208.7" y="95.2">G34</text>
<text x="209.8" y="92.6">H2</text>
<text x="209.8" y="90">H5</text>
<text x="93" y="100.4">AN20</text>
<text x="93" y="97.8">AN23</text>
<text x="163.2" y="100.4">AB6</text>
<text x="163.2" y="97.8">AB26</text>
<text x="208.7" y="100.4">G20</text>
<text x="208.7" y="97.8">G31</text>
<text x="93" y="105.7">AM29</text>
<text x="93" y="103">AN17</text>
<text x="163.2" y="105.7">Y8</text>
<text x="163.2" y="103">AA10</text>
<text x="209.7" y="105.7">G6</text>
<text x="209.7" y="103">G9</text>
<text x="93" y="113.5">AM20</text>
<text x="93" y="110.9">AM25</text>
<text x="93" y="108.2">AM27</text>
<text x="163.2" y="113.5">W35</text>
<text x="163.2" y="110.9">Y2</text>
<text x="163.2" y="108.2">Y4</text>
<text x="208.7" y="113.5">F27</text>
<text x="208.7" y="110.9">F30</text>
<text x="209.7" y="108.2">G3</text>
<text x="93" y="118.7">AM14</text>
<text x="93" y="116.1">AM17</text>
<text x="163.2" y="118.7">W33</text>
<text x="163.2" y="116.1">W34</text>
<text x="208.7" y="118.7">F22</text>
<text x="208.7" y="116.1">F25</text>
<text x="93" y="121.3">AM11</text>
<text x="94" y="123.9">AM8</text>
<text x="163.2" y="123.9">W31</text>
<text x="163.2" y="121.3">W32</text>
<text x="208.7" y="123.9">F16</text>
<text x="208.7" y="121.3">F19</text>
<text x="93" y="131.7">AL34</text>
<text x="94" y="129.1">AM2</text>
<text x="94" y="126.5">AM5</text>
<text x="163.2" y="131.7">W28</text>
<text x="163.2" y="129.1">W29</text>
<text x="163.2" y="126.5">W30</text>
<text x="208.7" y="131.7">E29</text>
<text x="208.7" y="129.1">E32</text>
<text x="208.7" y="126.5">E35</text>
<text x="93" y="136.9">AL23</text>
<text x="93" y="134.3">AL31</text>
<text x="163.2" y="134.3">W27</text>
<text x="163.2" y="136.9">W26</text>
<text x="208.7" y="136.9">E21</text>
<text x="208.7" y="134.3">E24</text>
<text x="93" y="142.2">AL17</text>
<text x="93" y="139.5">AL20</text>
<text x="163.2" y="142.2">V10</text>
<text x="163.2" y="139.5">W6</text>
<text x="208.7" y="142.2">E13</text>
<text x="208.7" y="139.5">E18</text>
<text x="93" y="144.7">AL12</text>
<text x="94" y="150">AL6</text>
<text x="94" y="147.4">AL9</text>
<text x="163.2" y="150">U2</text>
<text x="163.2" y="147.4">U4</text>
<text x="163.2" y="144.7">U8</text>
<text x="208.7" y="144.7">E11</text>
<text x="209.7" y="150">E5</text>
<text x="209.7" y="147.4">E8</text>
<text x="93" y="155.2">AK29</text>
<text x="94" y="152.6">AL3</text>
<text x="163.2" y="155.2">T34</text>
<text x="163.2" y="152.6">T35</text>
<text x="208.7" y="155.2">D33</text>
<text x="209.7" y="152.6">E2</text>
<text x="277.9" y="155.2">AT1</text>
<text x="277.9" y="152.6">AT35</text>
<text x="289" y="155.2">1</text>
<text x="289" y="152.6">1</text>
<text x="93" y="160.4">AK25</text>
<text x="93" y="157.8">AK27</text>
<text x="163.2" y="160.4">T32</text>
<text x="163.2" y="157.8">T33</text>
<text x="208.7" y="160.4">D26</text>
<text x="208.7" y="157.8">D30</text>
<text x="277.9" y="160.4">B34</text>
<text x="277.9" y="157.8">AR34</text>
<text x="289" y="157.8">1</text>
<text x="289" y="160.4">1</text>
<text x="93" y="165.6">AK17</text>
<text x="93" y="163">AK20</text>
<text x="163.2" y="165.6">T30</text>
<text x="163.2" y="163">T31</text>
<text x="209.7" y="165.6">D6</text>
<text x="209.7" y="163">D9</text>
<text x="277.9" y="165.6">B1</text>
<text x="277.9" y="163">B2</text>
<text x="289" y="163">1</text>
<text x="289" y="165.6">1</text>
<text x="93" y="173.4">AJ20</text>
<text x="93" y="170.8">AJ23</text>
<text x="93" y="168.2">AJ31</text>
<text x="163.2" y="173.4">T27</text>
<text x="163.2" y="170.8">T28</text>
<text x="163.2" y="168.2">T29</text>
<text x="208.7" y="173.4">C32</text>
<text x="208.7" y="170.8">C34</text>
<text x="209.7" y="168.2">D3</text>
<text x="277.9" y="168.2">A35</text>
<text x="289" y="168.2">1</text>
<text x="93" y="178.6">AJ14</text>
<text x="93" y="176.1">AJ17</text>
<text x="163.2" y="178.6">T6</text>
<text x="163.2" y="176.1">T26</text>
<text x="208.7" y="178.6">C28</text>
<text x="208.7" y="176.1">C29</text>
<text x="93" y="181.3">AJ11</text>
<text x="94" y="183.9">AJ8</text>
<text x="163.2" y="183.9">P8</text>
<text x="163.2" y="181.3">R10</text>
<text x="208.7" y="183.9">C22</text>
<text x="208.7" y="181.3">C24</text>
<text x="93" y="191.7">AH35</text>
<text x="94" y="189.1">AJ2</text>
<text x="94" y="186.5">AJ5</text>
<text x="163.2" y="191.7">N35</text>
<text x="163.2" y="189.1">P2</text>
<text x="163.2" y="186.5">P4</text>
<text x="208.7" y="191.7">C16</text>
<text x="208.7" y="189.1">C19</text>
<text x="208.7" y="186.5">C20</text>
<text x="93" y="196.9">AH33</text>
<text x="93" y="194.3">AH34</text>
<text x="163.2" y="196.9">N33</text>
<text x="163.2" y="194.3">N34</text>
<text x="208.7" y="196.9">B25</text>
<text x="208.7" y="194.3">B31</text>
<text x="93" y="202.1">AH31</text>
<text x="93" y="199.5">AH32</text>
<text x="163.2" y="202.1">N31</text>
<text x="163.2" y="199.5">N32</text>
<text x="208.7" y="202.1">B18</text>
<text x="208.7" y="199.5">B21</text>
<text x="93" y="209.9">AH28</text>
<text x="93" y="207.3">AH29</text>
<text x="93" y="204.7">AH30</text>
<text x="163.2" y="209.9">N28</text>
<text x="163.2" y="207.3">N29</text>
<text x="163.2" y="204.7">N30</text>
<text x="208.7" y="209.9">B11</text>
<text x="208.7" y="207.3">B13</text>
<text x="208.7" y="204.7">B17</text>
<text x="93" y="215.1">AH26</text>
<text x="93" y="212.6">AH27</text>
<text x="163.2" y="212.6">N27</text>
<text x="163.2" y="215.1">N26</text>
<text x="209.7" y="215.1">B6</text>
<text x="209.7" y="212.6">B8</text>
<text x="93" y="220.4">AH17</text>
<text x="93" y="217.8">AH20</text>
<text x="163.2" y="220.4">M10</text>
<text x="163.2" y="217.8">N6</text>
<text x="208.7" y="220.4">A29</text>
<text x="209.7" y="217.8">B4</text>
<text x="93" y="223">AH13</text>
<text x="94" y="225.6">AH9</text>
<text x="163.2" y="225.6">L32</text>
<text x="163.2" y="223">L35</text>
<text x="208.7" y="225.6">A23</text>
<text x="208.7" y="223">A27</text>
<text x="93" y="233.4">AG10</text>
<text x="94" y="230.8">AH3</text>
<text x="94" y="228.2">AH6</text>
<text x="163.2" y="233.4">L5</text>
<text x="163.2" y="230.8">L8</text>
<text x="163.2" y="228.2">L29</text>
<text x="209.7" y="228.2">A9</text>
<text x="94" y="238.6">AF4</text>
<text x="94" y="236">AF8</text>
<text x="163.2" y="238.6">K34</text>
<text x="163.2" y="236">L2</text>
<text x="93" y="243.8">AE35</text>
<text x="94" y="241.2">AF2</text>
<text x="163.2" y="243.8">K30</text>
<text x="163.2" y="241.2">K33</text>
</g>
<text font-size=".7" x="353.8" y="58.9">TESTPAD</text>
</svg>
